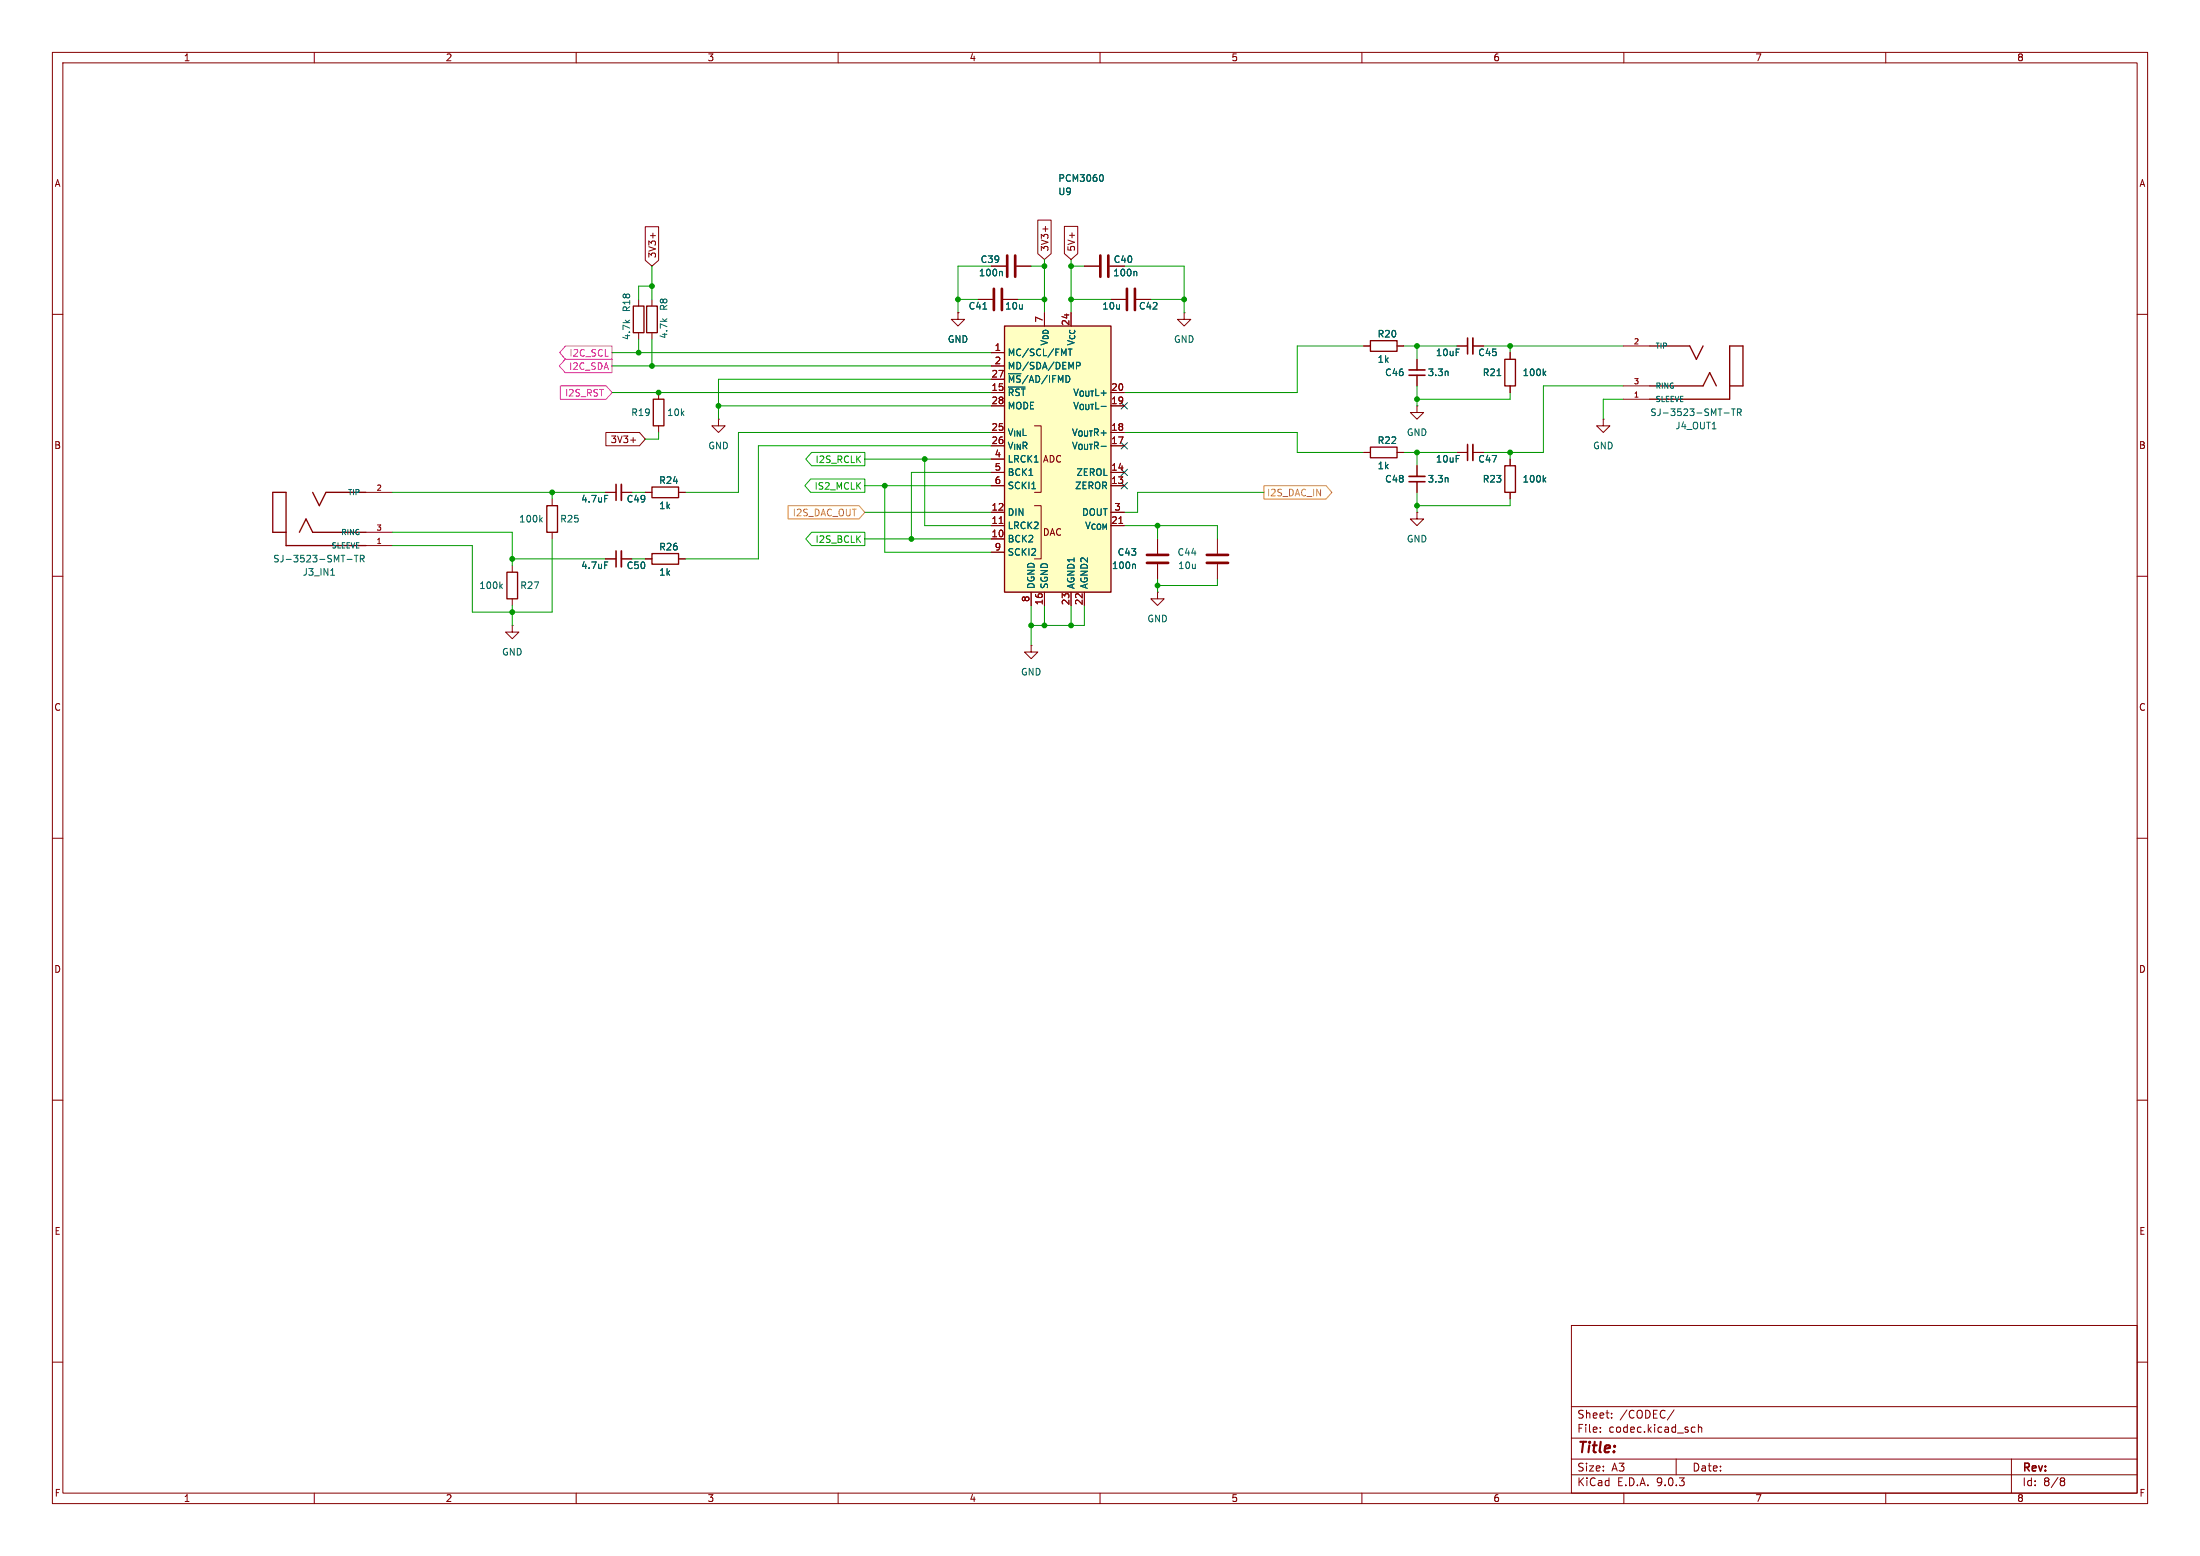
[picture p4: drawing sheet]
<svg xmlns="http://www.w3.org/2000/svg" width="420mm" height="297mm" viewBox="0 0 420 297" stroke-linecap="round" stroke-linejoin="round" font-family="sans-serif">
<g fill="none" stroke="#840000" stroke-width=".19">
<path d="M10 10h400v277h-400zM12 12h396v273h-396zM60 10v2M110 10v2M160 10v2M210 10v2M260 10v2M310 10v2M360 10v2M226.1 59.7v1.3h1.2l-1.2 1.2-1.3-1.2h1.3M226.1 59.7h.1M10 60h2"/>
<path d="M278.1 66h2.1M281.2 66h2M288.3 67.3v1.3M288.3 73.7v1.2M408 60h2M123.2 94h1.3M129.5 94h1.3M137.2 80v1.3h1.2l-1.2 1.3-1.3-1.3h1.3M137.2 80h.1M288.3 87.6v1.3M288.3 94v1.3M10 110h2"/>
<path d="M408 110h2M196.8 123.2v1.3h1.3l-1.3 1.2-1.2-1.2h1.2M196.8 123.2h.1M10 160h2M408 160h2M10 210h2M408 210h2M300 253h108v32h-108zM10 260h2M300 278.5h108M300 274.5h108M300 268.5h108"/>
<path d="M305.5 273.2v.2M305.5 272.5v.1M307.7 270.5v.2M307.7 269.8v.1M319.6 269.1l-1.3 1.9M320 278.5v3M323 273.3h.6M323 272.5h.6M324.2 272.5l.2-.1 .4 .1 .1 .9M324.2 271.9v1.5M384 278.5v6.5M408 260h2"/>
<path d="M60 285v2M110 285v2M160 285v2M210 285v2M260 285v2M300 281.5h108M310 285v2M360 285v2M393.6 282.1l.4 .1 .2 .2-.3 .3M393.6 282.7h.3M393.9 282.7l.2 .2 .1 .4-.2 .2-.4 .1"/>
</g>
<path d="M287.3 68.6h2v5.1h-2zM124.5 93h5v2h-5zM287.3 88.9h2v5.1h-2z" fill="none" stroke="#840000" stroke-width=".25"/>
<path d="M285.8 71.7h.7M294.7 71.2l.4 .5M295.1 70.9l-.5 .4M294.7 91.5l.4 .5M295.1 91.2l-.5 .5" fill="none" stroke="#006464" stroke-width=".19"/>
<path d="M280.2 64.5v3.1" fill="none" stroke="#840000" stroke-width=".3"/>
<path d="M281.2 64.5v3.1" fill="none" stroke="#840000" stroke-width=".33"/>
<path d="M191.8 62.2h20.3v50.8h-20.3z" fill="#ffffc2"/>
<g fill="none" stroke="#840000" stroke-width=".25">
<path d="M120.9 58.4h2v5.1h-2zM123.4 58.4h2.1v5.1h-2.1zM124.7 76.2h2v5.1h-2zM191.8 62.2h20.3v50.8h-20.3zM261.6 65h5.1v2.1h-5.1zM315 66h7.6l1.2 2.6 1.3-2.6M315 73.7h10.1l1.3-2.6 1.3 2.6M330.2 73.7h2.5v-7.7h-2.5v10.2h-15.2M59.7 94l1.3 2.5 1.2-2.5h7.6M104.4 96.5h2v5.1h-2zM261.6 85.3h5.1v2.1h-5.1zM54.6 101.6h-2.5v-7.6h2.5v10.1h15.2"/>
<path d="M57.1 101.6l1.3-2.5 1.3 2.5h10.1M96.8 109.2h2v5.1h-2zM124.5 105.7h5v2h-5z"/>
</g>
<g fill="none" stroke="#840000" stroke-width=".19">
<path d="M121.9 57.2v1.2M123.2 43.3h2.5v6.4l-1.2 1.1-1.3-1.1zM124.5 57.2v1.2M124.6 44.5v1M182.9 59.7v1.3h1.2l-1.2 1.2-1.3-1.2h1.3M182.9 59.7h.1M186.7 57.2h2.8M189.2 50.8h2.8M191.5 57.2h2.8M194.1 50.8h2.7M198.1 42h2.6v6.4l-1.3 1.1-1.3-1.1zM199.6 43.2v1"/>
<path d="M203.2 43.2h2.5v5.2l-1.2 1.1-1.3-1.1zM207 50.8h2.8M211.8 50.8h2.8M212.1 57.2h2.8M216.9 57.2h2.8M121.9 63.5v1.3M124.5 63.5v1.3M125.7 74.9v1.3M189.2 67.3h2.6M189.2 69.9h2.6M189.2 72.4h2.6M189.2 74.9h2.6"/>
<path d="M189.2 77.5h2.6M212.1 74.9h2.5M212.1 77.5h2.5M260.3 66h1.3M266.7 66h1.3M270.5 77.5v1.2h1.3l-1.3 1.3-1.3-1.3h1.3M270.5 77.5h.1M270.5 68.6v2M270.5 71.6v2.1M278.1 66h2.1M281.2 66h2M288.3 67.3v1.3"/>
<path d="M288.3 73.7v1.2M309.9 66h5.1M309.9 76.2h5.1M309.9 73.7h5.1M69.8 94h5.1M105.4 95.3v1.2M115.6 94h2M115.7 82.5h6.4l1.1 1.3-1.1 1.3h-6.4zM118.6 94h2M120.4 84h1M123.2 94h1.3M125.7 81.3v1.3"/>
<path d="M129.5 94h1.3M189.2 82.6h2.6M189.2 85.1h2.6M189.2 87.6h2.6M189.2 90.2h2.6M189.2 92.7h2.6M189.2 97.8h2.6M197.5 81.3h1.3v12.7h-1.3M197.5 96.5h1.3v10.2h-1.3M212.1 82.6h2.5M212.1 85.1h2.5M212.1 90.2h2.5"/>
<path d="M212.1 92.7h2.5M212.1 97.8h2.5M260.3 86.4h1.3M266.7 86.4h1.3M270.5 97.8v1.3h1.3l-1.3 1.2-1.3-1.2h1.3M270.5 97.8h.1M270.5 88.9v2M270.5 91.9v2.1M278.1 86.4h2.1M281.2 86.4h2M288.3 87.6v1.3M288.3 94v1.3"/>
<path d="M306.1 80v1.3h1.2l-1.2 1.3-1.3-1.3h1.3M306.1 80h.1M69.8 104.1h5.1M69.8 101.6h5.1M97.8 119.4v1.3h1.3l-1.3 1.2-1.3-1.2h1.3M97.8 119.4h.1M97.8 108v1.2M97.8 114.3v1.3M105.4 101.6v1.3M115.6 106.7h2M118.6 106.7h2M123.2 106.7h1.3"/>
<path d="M129.5 106.7h1.3M189.2 100.3h2.6M189.2 102.9h2.6M189.2 105.4h2.6M196.8 113v2.6M199.4 113v2.6M204.5 113v2.6M207 113v2.6M221 113v1.3h1.2l-1.2 1.3-1.3-1.3h1.3M221 113h.1M221 102.9v2.8M221 107.7v2.8"/>
<path d="M232.4 102.9v2.8M232.4 107.7v2.8"/>
</g>
<g fill="none" stroke="#006464" stroke-width=".19">
<path d="M210.3 33.3a.79 .79 0 0 1 0 1.3M187.6 59h.8M191.2 51.8l.2 .2v.6M216.8 51.8l.2 .2v.6M192.5 73.9h3.2M204.3 66.6v1.3M205.5 69.8h.6l.1-.2v-.3l-.7-.1v1.2M276.4 70.9v.8M285.8 71.7h.7M294.7 71.2l.4 .5M295.1 70.9l-.5 .4M329.1 78.8h1"/>
<path d="M330.5 78h.8M330.9 78v1.3M331.7 78.7h.6l.1-.2-.1-.3-.6-.2v1.3M332 78.7l.4 .6M103.2 99.2l.3 .4M103.5 98.8l-.5 .5M115.4 94.6h.6M197 93.3h.7M276.4 91.2v.8M294.7 91.5l.4 .5M295.1 91.2l-.5 .5M326.9 81.9h.7"/>
<path d="M63.1 109.8h.8M66.3 106.8h.9M67.6 106h.8M68 106v1.3M68.8 106.7l.6-.1 .1-.2v-.3l-.7-.1v1.3M69.1 106.7l.4 .6M95.5 111.9l.4 .4M95.9 111.5l-.5 .5M115.4 107.3h.6M216.6 107.7l.2 .2v.6"/>
</g>
<path d="M190.7 99.9h.8" fill="none" stroke="#a90000" stroke-width=".19"/>
<path d="M269 71.6h3M117.6 92.5v3M269 91.9h3M280.2 84.8v3.1M117.6 105.2v3" fill="none" stroke="#840000" stroke-width=".3"/>
<path d="M269 70.6h3M118.6 92.5v3M269 90.9h3M281.2 84.8v3.1M118.6 105.2v3" fill="none" stroke="#840000" stroke-width=".33"/>
<path d="M189.7 55.1v4.1M191.3 55.1v4.1M192.3 48.8v4M193.8 48.8v4M210.1 48.8v4M211.6 48.8v4M215.1 55.1v4.1M216.7 55.1v4.1M218.9 105.9h4.1M218.9 107.4h4.1M230.4 105.9h4M230.4 107.4h4" fill="none" stroke="#840000" stroke-width=".51"/>
<path d="M154.8 91.4h10.3v2.6h-10.3l-1.2-1.3zM154.9 86.4h10.2v2.5h-10.2l-1.1-1.3zM154.9 101.6h10.2v2.5h-10.2l-1.1-1.2z" fill="none" stroke="#00c200" stroke-width=".19"/>
<path d="M150.4 96.5h13.6l1.1 1.3-1.1 1.3h-13.6zM241.3 92.7h11.9l1.1 1.3-1.1 1.3h-11.9z" fill="none" stroke="#f90" stroke-width=".19"/>
<path d="M107 73.7h8.7l1.1 1.2-1.1 1.3h-8.7zM107.9 68.6h8.9v2.5h-8.9l-1.1-1.2zM107.9 66h8.9v2.6h-8.9l-1.1-1.3z" fill="none" stroke="#f0f" stroke-width=".19"/>
<g fill="none" stroke="#009600" stroke-width=".19">
<path d="M124.5 54.6h-2.6v2.6M124.5 50.8v6.4M182.9 57.2h3.8M189.2 50.8h-6.3v8.9M194.3 57.2h5.1M196.8 50.8h2.6M199.4 49.5v10.2M204.5 49.5v10.2M204.5 57.2h7.6M204.5 50.8h2.5M214.6 50.8h11.5v8.9M219.7 57.2h6.4"/>
<path d="M116.8 74.9h72.4M116.8 67.3h72.4M116.8 69.9h72.4M121.9 64.8v2.5M124.5 64.8v5.1M137.2 77.5h52M189.2 72.4h-52v7.6M260.3 66h-12.7v8.9h-33M268 66h10.1M270.5 66v2.6M270.5 73.7v3.8M283.2 66h26.7"/>
<path d="M288.3 74.9v1.3h-17.8M288.3 66v1.3M309.9 73.7h-15.3v12.7h-11.4M309.9 76.2h-3.8v3.8M74.9 94h40.7M105.4 94v1.3M120.6 94h2.6M125.7 82.6v1.2h-2.5M165.1 87.6h24.1M165.1 97.8h24.1M165.1 92.7h24.1M168.9 92.7v12.7h20.3"/>
<path d="M176.5 87.6v12.7h12.7M189.2 82.6h-48.2v11.4h-10.2M189.2 90.2h-15.2v12.7M189.2 85.1h-44.4v21.6h-14M214.6 82.6h33v3.8h12.7M241.3 94h-24.1v3.8h-2.6M268 86.4h10.1M270.5 86.4v2.5M270.5 94v3.8M288.3 95.3v1.2h-17.8M288.3 86.4v1.2M74.9 101.6h22.9v6.4"/>
<path d="M97.8 115.6v3.8M97.8 106.7h17.8M105.4 102.9v13.9h-15.2v-12.7h-15.3M120.6 106.7h2.6M165.1 102.9h24.1M196.8 115.6v7.6M199.4 115.6v3.8M204.5 115.6v3.8M207 115.6v3.8h-10.2M214.6 100.3h17.8v2.6M221 100.3v2.6M221 110.5v2.5"/>
<path d="M232.4 110.5v1.3h-11.4"/>
</g>
<path d="M214 76.9l1.2 1.2M215.2 76.9l-1.2 1.2M214 84.5l1.2 1.2M214 89.6l1.2 1.2M214 92.1l1.2 1.2M215.2 84.5l-1.2 1.2M215.2 89.6l-1.2 1.2M215.2 92.1l-1.2 1.2" fill="none" stroke="#000084" stroke-width=".19"/>
<g fill="#009600" stroke="#009600" stroke-width=".19">
<circle cx="204.5" cy="57.2" r=".46"/>
<circle cx="204.5" cy="50.8" r=".46"/>
<circle cx="199.4" cy="57.2" r=".46"/>
<circle cx="226.1" cy="57.2" r=".46"/>
<circle cx="199.4" cy="50.8" r=".46"/>
<circle cx="182.9" cy="57.2" r=".46"/>
<circle cx="196.8" cy="119.4" r=".46"/>
<circle cx="199.4" cy="119.4" r=".46"/>
<circle cx="174" cy="102.9" r=".46"/>
<circle cx="221" cy="111.8" r=".46"/>
<circle cx="221" cy="100.3" r=".46"/>
<circle cx="204.5" cy="119.4" r=".46"/>
<circle cx="137.2" cy="77.5" r=".46"/>
<circle cx="124.5" cy="69.9" r=".46"/>
<circle cx="97.8" cy="116.8" r=".46"/>
<circle cx="105.4" cy="94" r=".46"/>
<circle cx="124.5" cy="54.6" r=".46"/>
<circle cx="97.8" cy="106.7" r=".46"/>
<circle cx="125.7" cy="74.9" r=".46"/>
<circle cx="121.9" cy="67.3" r=".46"/>
<circle cx="270.5" cy="86.4" r=".46"/>
<circle cx="270.5" cy="96.5" r=".46"/>
<circle cx="270.5" cy="66" r=".46"/>
<circle cx="288.3" cy="66" r=".46"/>
<circle cx="288.3" cy="86.4" r=".46"/>
<circle cx="270.5" cy="76.2" r=".46"/>
<circle cx="168.9" cy="92.7" r=".46"/>
<circle cx="176.5" cy="87.6" r=".46"/>
</g>
<text font-size="2.8" fill="#840000" x="301" y="277.9">Title:</text>
<g font-size="2.1" fill="#840000">
<text x="301" y="273.7">File:</text>
<text x="301" y="271">Sheet:</text>
<text x="307.1" y="273.7">codec.kicad_sch</text>
<text x="309.2" y="271">/CODEC/</text>
<text x="301" y="281.1">Size:</text>
<text x="307.6" y="281.1">A3</text>
<text x="323" y="281.1">Date:</text>
<text x="386" y="281.3">Rev:</text>
<text x="301" y="283.9">KiCad</text>
<text x="308.7" y="283.9">E.D.A.</text>
<text x="316.3" y="283.9">9.0.3</text>
<text x="386" y="283.9">Id:</text>
<text x="390.1" y="283.9">8/8</text>
</g>
<g font-size="1.8" fill="#840000">
<text x="35" y="11.9">1</text>
<text x="85" y="11.9">2</text>
<text x="135" y="11.9">3</text>
<text x="185" y="11.9">4</text>
<text x="235" y="11.9">5</text>
<text x="285" y="11.9">6</text>
<text x="335" y="11.9">7</text>
<text x="385" y="11.9">8</text>
<text x="10.3" y="35.9">A</text>
<text x="408.3" y="35.9">A</text>
<text x="125.4" y="49.4" transform="rotate(-90 125.4 49.4)">3V3+</text>
<text x="200.3" y="48.1" transform="rotate(-90 200.3 48.1)">3V3+</text>
<text x="205.4" y="48.1" transform="rotate(-90 205.4 48.1)">5V+</text>
<text x="10.3" y="85.9">B</text>
<text x="116.5" y="84.8">3V3+</text>
<text x="199" y="88.5">ADC</text>
<text x="408.2" y="85.9">B</text>
<text x="199" y="102.5">DAC</text>
<text x="10.3" y="135.9">C</text>
<text x="408.2" y="135.9">C</text>
<text x="10.3" y="185.9">D</text>
<text x="408.2" y="185.9">D</text>
<text x="10.3" y="235.9">E</text>
<text x="408.3" y="235.9">E</text>
<text x="10.3" y="285.9">F</text>
<text x="35" y="286.9">1</text>
<text x="85" y="286.9">2</text>
<text x="135" y="286.9">3</text>
<text x="185" y="286.9">4</text>
<text x="235" y="286.9">5</text>
<text x="285" y="286.9">6</text>
<text x="335" y="286.9">7</text>
<text x="385" y="286.9">8</text>
<text x="408.3" y="285.9">F</text>
</g>
<g font-size="1.8" fill="#006464">
<text x="201.9" y="34.9">PCM3060</text>
<text x="201.9" y="37.4">U9</text>
<text x="186.8" y="52.9">100n</text>
<text x="187.1" y="50.4">C39</text>
<text x="212.4" y="52.9">100n</text>
<text x="212.5" y="50.4">C40</text>
<text x="120.5" y="59.7" transform="rotate(-90 120.5 59.7)">R18</text>
<text x="127.6" y="59.4" transform="rotate(-90 127.6 59.4)">R8</text>
<text x="184.8" y="59.3">C41</text>
<text x="191.8" y="59.3">10u</text>
<text x="210.3" y="59.3">10u</text>
<text x="217.3" y="59.3">C42</text>
<text x="120.5" y="65" transform="rotate(-90 120.5 65)">4.7k</text>
<text x="127.6" y="64.8" transform="rotate(-90 127.6 64.8)">4.7k</text>
<text x="180.8" y="65.6">GND</text>
<text x="224" y="65.6">GND</text>
<text x="262.9" y="64.6">R20</text>
<text x="192.3" y="68.2">MC/SCL/FMT</text>
<text x="192.3" y="70.7">MD/SDA/DEMP</text>
<text x="200.3" y="66.1" transform="rotate(-90 200.3 66.1)">V_{DD}</text>
<text x="205.3" y="66.1" transform="rotate(-90 205.3 66.1)">V_{CC}</text>
<text x="262.9" y="69.4">1k</text>
<text x="264.3" y="72">C46</text>
<text x="272.5" y="72">3.3n</text>
<text x="274" y="68.2">10uF</text>
<text x="282.1" y="68.2">C45</text>
<text x="283" y="72">R21</text>
<text x="290.6" y="72">100k</text>
<text x="192.3" y="73.3">~{MS}/AD/IFMD</text>
<text x="192.3" y="75.8">~{RST}</text>
<text x="204.8" y="75.8">V_{OUT}L+</text>
<text x="120.4" y="79.6">R19</text>
<text x="127.3" y="79.6">10k</text>
<text x="192.3" y="78.3">MODE</text>
<text x="192.3" y="83.4">V_{IN}L</text>
<text x="204.5" y="83.4">V_{OUT}R+</text>
<text x="204.8" y="78.3">V_{OUT}L-</text>
<text x="268.5" y="83.4">GND</text>
<text x="314.9" y="79.6">SJ-3523-SMT-TR</text>
<text x="319.8" y="82.1">J4_OUT1</text>
<text x="135.1" y="86">GND</text>
<text x="192.3" y="86">V_{IN}R</text>
<text x="192.3" y="88.5">LRCK1</text>
<text x="204.5" y="86">V_{OUT}R-</text>
<text x="262.9" y="84.9">R22</text>
<text x="262.9" y="89.8">1k</text>
<text x="274" y="88.5">10uF</text>
<text x="282.1" y="88.5">C47</text>
<text x="304" y="86">GND</text>
<text x="125.7" y="92.6">R24</text>
<text x="192.3" y="91">BCK1</text>
<text x="192.3" y="93.6">SCKI1</text>
<text x="205.1" y="93.6">ZEROR</text>
<text x="205.4" y="91">ZEROL</text>
<text x="264.3" y="92.3">C48</text>
<text x="272.5" y="92.3">3.3n</text>
<text x="283" y="92.3">R23</text>
<text x="290.6" y="92.3">100k</text>
<text x="99" y="99.9">100k</text>
<text x="106.8" y="99.9">R25</text>
<text x="110.9" y="96.1">4.7uF</text>
<text x="119.5" y="96.1">C49</text>
<text x="125.7" y="97.4">1k</text>
<text x="192.3" y="98.7">DIN</text>
<text x="192.3" y="101.2">LRCK2</text>
<text x="206.5" y="98.7">DOUT</text>
<text x="52.1" y="107.5">SJ-3523-SMT-TR</text>
<text x="125.7" y="105.3">R26</text>
<text x="192.3" y="103.7">BCK2</text>
<text x="192.3" y="106.3">SCKI2</text>
<text x="213.3" y="106.3">C43</text>
<text x="224.7" y="106.3">C44</text>
<text x="268.5" y="103.7">GND</text>
<text x="57.7" y="110.1">J3_IN1</text>
<text x="91.4" y="112.6">100k</text>
<text x="99.2" y="112.6">R27</text>
<text x="110.9" y="108.8">4.7uF</text>
<text x="119.5" y="108.8">C50</text>
<text x="125.7" y="110.1">1k</text>
<text x="197.7" y="112.5" transform="rotate(-90 197.7 112.5)">DGND</text>
<text x="200.3" y="112.5" transform="rotate(-90 200.3 112.5)">SGND</text>
<text x="205.3" y="112.5" transform="rotate(-90 205.3 112.5)">AGND1</text>
<text x="207.9" y="112.5" transform="rotate(-90 207.9 112.5)">AGND2</text>
<text x="212.2" y="108.8">100n</text>
<text x="224.8" y="108.8">10u</text>
<text x="218.9" y="119">GND</text>
<text x="95.8" y="125.3">GND</text>
<text x="194.8" y="129.1">GND</text>
</g>
<g font-size="1.8" fill="#a90000">
<text x="199.1" y="61.7" transform="rotate(-90 199.1 61.7)">7</text>
<text x="204.2" y="62.3" transform="rotate(-90 204.2 62.3)">24</text>
<text x="189.8" y="67.1">1</text>
<text x="189.8" y="69.6">2</text>
<text x="189.2" y="72.1">27</text>
<text x="189.2" y="74.7">15</text>
<text x="189.2" y="77.2">28</text>
<text x="212" y="74.7">20</text>
<text x="212" y="77.2">19</text>
<text x="189.2" y="82.3">25</text>
<text x="212" y="82.3">18</text>
<text x="189.2" y="84.8">26</text>
<text x="189.8" y="87.4">4</text>
<text x="189.8" y="89.9">5</text>
<text x="212" y="84.8">17</text>
<text x="212" y="89.9">14</text>
<text x="189.8" y="92.5">6</text>
<text x="212" y="92.5">13</text>
<text x="189.2" y="97.5">12</text>
<text x="189.2" y="100.1">11</text>
<text x="207" y="101.2">V_{COM}</text>
<text x="212" y="100.1">21</text>
<text x="212.7" y="97.5">3</text>
<text x="189.2" y="102.6">10</text>
<text x="189.8" y="105.2">9</text>
<text x="196.6" y="115" transform="rotate(-90 196.6 115)">8</text>
<text x="199.1" y="115.6" transform="rotate(-90 199.1 115.6)">16</text>
<text x="204.2" y="115.6" transform="rotate(-90 204.2 115.6)">23</text>
<text x="206.8" y="115.6" transform="rotate(-90 206.8 115.6)">22</text>
</g>
<g font-size="1.8" fill="#f0f">
<text x="108.5" y="70.8">I2C_SDA</text>
<text x="108.6" y="68.3">I2C_SCL</text>
<text x="107.8" y="75.9">I2S_RST</text>
</g>
<g font-size="1.8" fill="#00c200">
<text x="155.6" y="88.6">I2S_RCLK</text>
<text x="155.4" y="93.7">IS2_MCLK</text>
<text x="155.6" y="103.8">I2S_BCLK</text>
</g>
<g font-size="1.8" fill="#f90">
<text x="241.8" y="94.9">I2S_DAC_IN</text>
<text x="151.3" y="98.7">I2S_DAC_OUT</text>
</g>
<g font-size="1.4" fill="#a90000">
<text x="311.8" y="65.8">2</text>
<text x="311.8" y="75.9">1</text>
<text x="311.8" y="73.4">3</text>
<text x="71.8" y="93.7">2</text>
<text x="71.8" y="101.3">3</text>
<text x="71.8" y="103.9">1</text>
</g>
<g font-size="1.4" fill="#006464">
<text x="316" y="66.8">TIP</text>
<text x="316" y="76.9">SLEEVE</text>
<text x="316" y="74.4">RING</text>
<text x="66.3" y="94.7">TIP</text>
<text x="63.2" y="104.9">SLEEVE</text>
<text x="65" y="102.3">RING</text>
</g>
</svg>
